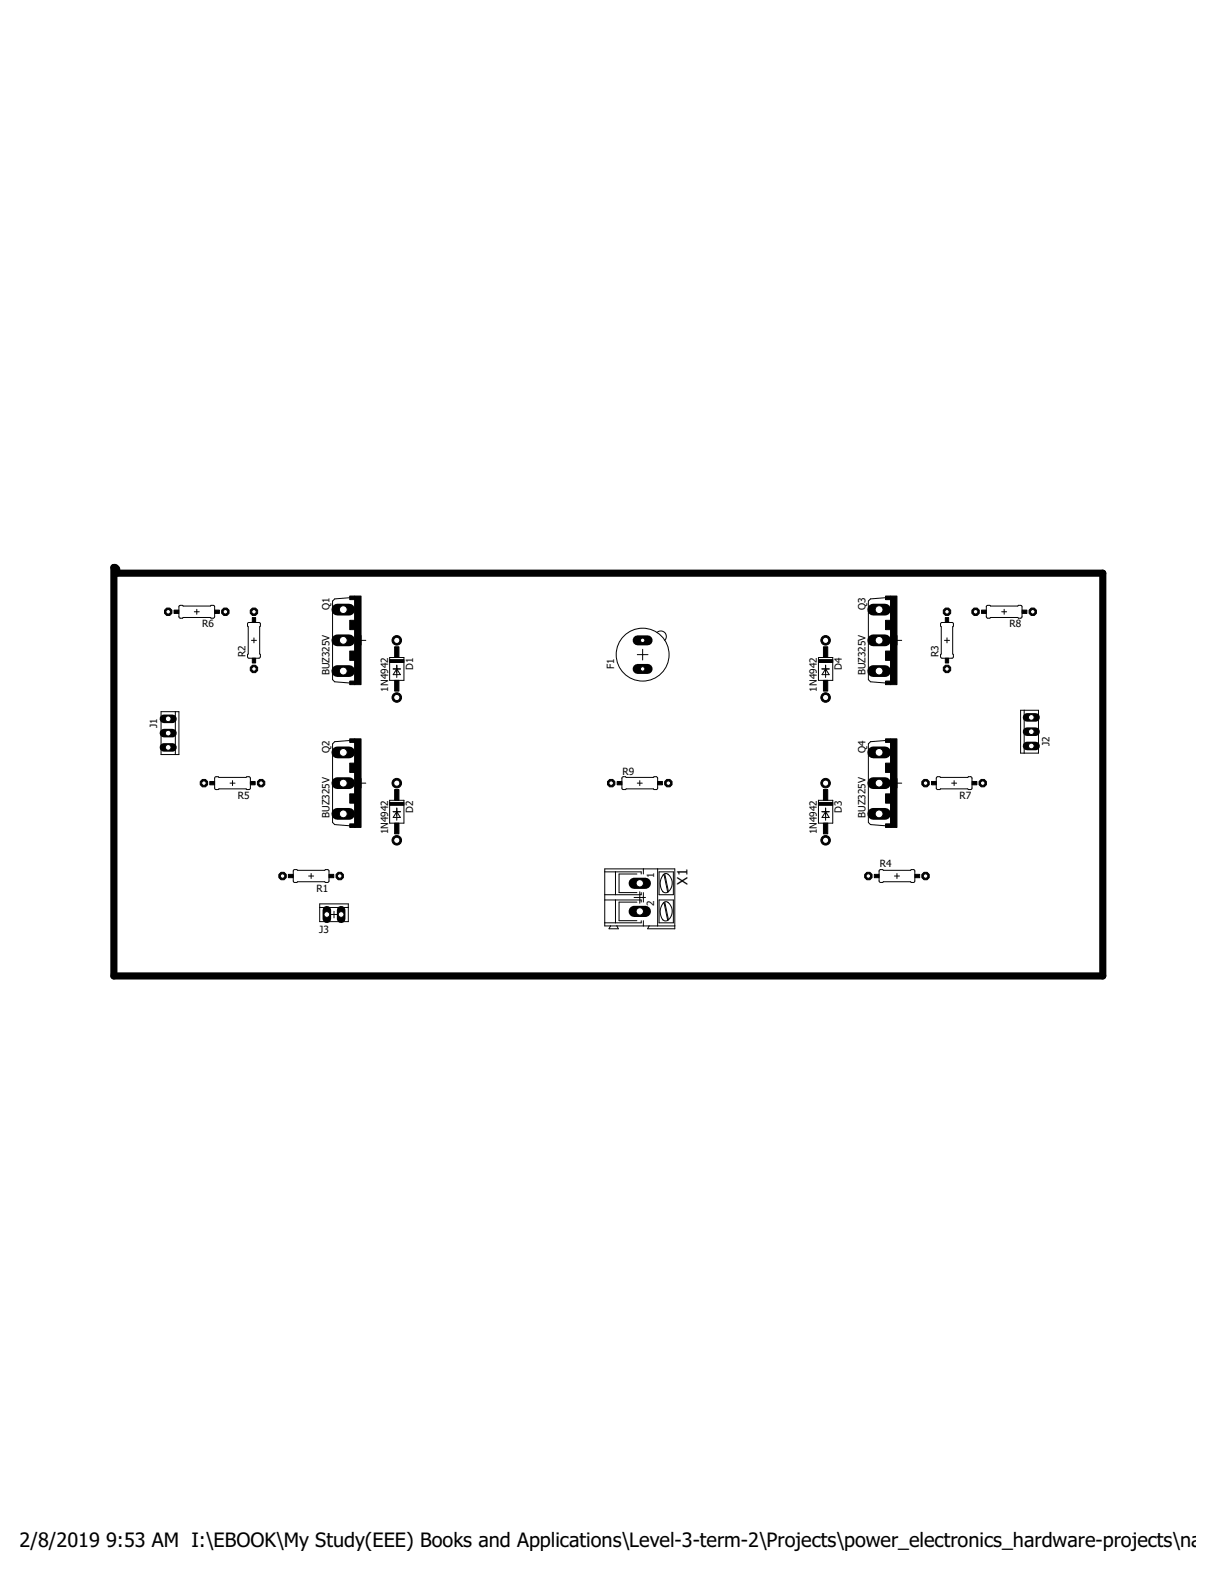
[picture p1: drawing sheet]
<svg xmlns="http://www.w3.org/2000/svg" width="216mm" height="279mm" viewBox="0 0 216 279" stroke-linecap="round" stroke-linejoin="round" font-family="sans-serif">
<g fill="none" stroke="#000" stroke-width=".18">
<path d="M31.9 107.7h5.5l.1-.1h.5l.1 .2v1.9l-.2 .2h-.4l-.1-.2h-4.8l-.2 .2h-.5l-.1-.3zM34.5 108.7h.9M35 108.3v.9M44 110.7l2-.1 .2 .2 .1 .5-.2 .1v4.8l.2 .2v.3l-.2 .3h-1.9l-.2-.2v-.4l.1-.2zM44.7 113.8h.9M45.1 113.4v.9M62.7 106.2l-3.2 .2-.4 .4v14l.4 .4 3.2 .2M63.3 113.8h1.7M64.2 113v1.6M69.2 116.9h2.6v4h-2.6zM69.8 118.9h1.4M70.5 118.2v2.2"/>
<path d="M70.5 118.9l.6 1h-1.2zM113.2 116.4h1.9M114.2 115.4v1.9M116.7 112.4a.99 .99 0 0 1 1.4 0 .99 .99 0 0 1 0 1.4M145.4 116.9h2.6v4h-2.6zM146 118.9h1.4M146.7 118.9l.6 1h-1.2zM146.7 118.2v2.2M157.9 106.2l-3.2 .2-.4 .4v14l.4 .4 3.2 .2M158.6 113.8h1.6M159.4 113v1.6M167.2 110.7l2-.1 .2 .2v.5l-.1 .1v4.8l.1 .2v.3l-.1 .3h-1.9l-.2-.2-.1-.4 .2-.2v-4.8l-.2-.1z"/>
<path d="M167.8 113.8h.9M168.3 113.4v.9M175.3 107.7h5.5l.2-.1h.5l.1 .2v1.9l-.2 .2h-.4l-.2-.2h-4.8l-.1 .2h-.5l-.1-.3zM178 108.7h.9M178.4 108.3v.9M28.6 126.5h3.2v7.6h-3.2zM29.3 130.3h1.2M29.9 129.7v1.2M31.2 126.5v7.6M38.2 138.1l.6-.1 .1 .2h4.8l.2-.2 .4 .1 .2 .2v1.9l-.3 .1h-.3l-.2-.1h-4.8l-.1 .1h-.5l-.2-.2zM40.9 139.2h.9M41.3 138.7v.9"/>
<path d="M62.7 131.6l-3.2 .2-.4 .4v14l.4 .4 3.2 .2M63.3 139.2h1.7M64.2 138.4v1.6M110.6 138.1l.5-.1 .2 .2h4.8l.1-.2 .5 .1 .2 .2-.1 1.9-.2 .1h-.4l-.1-.1h-4.8l-.2 .1h-.4l-.2-.2zM113.2 139.2h.9M113.7 138.7v.9M157.9 131.6l-3.2 .2-.4 .4v14l.4 .4 3.2 .2M158.6 139.2h1.6M159.4 138.4v1.6M166.5 138.1l.5-.1 .1 .2h4.9l.1-.2 .5 .1 .1 .2v1.9l-.2 .1h-.4l-.1-.1h-4.9l-.1 .1h-.5l-.1-.2zM169.1 139.2h.9M169.5 138.7v.9"/>
<path d="M181.4 126.2h3.1v7.7h-3.1zM182 126.2v7.7M182.7 130h1.2M183.3 129.5v1.1M52.2 154.6l5.5 .1 .1-.1h.5l.2 .2-.1 1.9-.2 .1h-.4l-.1-.1h-4.8l-.2 .1h-.4l-.2-.2zM54.8 155.7h.9M55.3 155.3v.8M69.2 142.2h2.6v4.1h-2.6zM69.8 144.3h1.4M70.5 143.6v2.2M70.5 144.3l.6 1h-1.2zM107.5 160h6.4v.3"/>
<path d="M107.5 155h6.4v.3M109.4 155v4M109.4 160v4M112.7 159.5h2M113.2 155.3h-3.2v3.3h3.2M113.7 158.5v2M113.9 158.6v.4h-6.4M114.3 154.4v.9M114.3 158.6v1.7M116.9 154.4v10.2M117.1 160h2.6v4h-2.6zM117.1 155h2.6v4h-2.6z"/>
<path d="M117.9 155.5a2.41 2.41 0 0 0-.1 3M118 155.5l.6 3M118.1 155.4l.7 3M118.7 155.4a1.96 1.96 0 0 1-.4 3.3l-.5-.2M118.7 155.4a.62 .62 0 0 0-.9 .2M145.4 142.2h2.6v4.1h-2.6zM146 144.3h1.4M146.7 144.3l.6 1h-1.2zM146.7 143.6v2.2M156.3 154.6l5.5 .1 .1-.1h.5l.2 .2-.1 1.9-.2 .1h-.4l-.1-.1h-4.8l-.2 .1h-.4l-.2-.2zM158.9 155.7h.9M159.4 155.3v.8"/>
<path d="M56.8 160.7h5.1v3.1h-5.1zM56.8 161.3h5.1M58.8 162.5h1.1M59.4 162v1.1M108.5 164.6l-.3 .5h1.7l-.3-.5M113.2 160.3h-3.2v3.3h3.2M113.9 163.6v.4h-6.4M114.3 163.6v1M115.3 164.6l-.2 .5h4.8v-10.7h-12.4v10.2h12.4M117.9 160.5a2.41 2.41 0 0 0-.1 3M118 160.5l.6 3M118.1 160.4l.7 3"/>
<path d="M118.7 160.4a1.96 1.96 0 0 1-.4 3.3l-.5-.3M118.7 160.4a.58 .58 0 0 0-.9 .2"/>
<circle cx="114.2" cy="116.4" r="4.7"/>
</g>
<g fill="#000" stroke="#000" stroke-width=".18">
<path d="M30.9 108.4h.9v.6h-.9zM38.1 108.4h.9v.6h-.9zM44.8 109.8h.6v.8h-.6zM44.8 117h.6v.8h-.6zM62.1 110.3h.9v1.6h-.9zM62.1 115.7h.9v1.7h-.9zM62.1 105.9h.9v.7h-.9zM63 105.9h1.2v15.8h-1.2zM69.2 117.2h2.6v.6h-2.6zM70.1 115h.8v1.9h-.8zM145.4 117.2h2.6v.6h-2.6zM146.3 115h.8v1.9h-.8z"/>
<path d="M157.4 110.3h.8v1.6h-.8zM157.4 115.7h.8v1.7h-.8zM157.4 105.9h.8v.7h-.8zM158.2 105.9h1.2v15.8h-1.2zM168 109.8h.6v.8h-.6zM168 117h.6v.8h-.6zM174.4 108.4h.9v.6h-.9zM181.6 108.4h.9v.6h-.9zM29.6 132.6h.5v.5h-.5zM29.6 130h.5v.6h-.5zM29.6 127.5h.5v.5h-.5zM37.3 138.9h.8v.6h-.8z"/>
<path d="M44.5 138.9h.8v.6h-.8zM62.1 121.1h.9v.6h-.9zM62.1 135.6h.9v1.7h-.9zM62.1 131.3h.9v.7h-.9zM63 131.3h1.2v15.8h-1.2zM70.1 120.9h.8v1.9h-.8zM109.7 138.9h.8v.6h-.8zM116.9 138.9h.8v.6h-.8zM146.3 120.9h.8v1.9h-.8zM157.4 121.1h.8v.6h-.8zM157.4 135.6h.8v1.7h-.8zM157.4 131.3h.8v.7h-.8z"/>
<path d="M158.2 131.3h1.2v15.8h-1.2zM165.5 138.9h.9v.6h-.9zM172.7 138.9h.9v.6h-.9zM183 127.3h.5v.5h-.5zM183 129.8h.5v.5h-.5zM183 132.3h.5v.5h-.5zM51.2 155.4h.9v.6h-.9zM58.5 155.4h.8v.6h-.8zM62.1 141.1h.9v1.6h-.9zM62.1 146.4h.9v.7h-.9zM69.2 142.6h2.6v.5h-2.6zM70.1 146.3h.8v1.9h-.8z"/>
<path d="M70.1 140.3h.8v1.9h-.8zM145.4 142.6h2.6v.5h-2.6zM146.3 146.3h.8v1.9h-.8zM146.3 140.3h.8v1.9h-.8zM155.4 155.4h.8v.6h-.8zM157.4 141.1h.8v1.6h-.8zM157.4 146.4h.8v.7h-.8zM162.6 155.4h.8v.6h-.8zM57.8 162.3h.5v.5h-.5zM60.4 162.3h.5v.5h-.5z"/>
</g>
<circle cx="70.5" cy="124" r=".85" fill="#000" stroke="#000" stroke-width=".18"/>
<circle cx="70.5" cy="124" r=".55" fill="#fff" stroke="#000" stroke-width=".18"/>
<circle cx="70.5" cy="113.8" r=".85" fill="#000" stroke="#000" stroke-width=".18"/>
<circle cx="70.5" cy="113.8" r=".55" fill="#fff" stroke="#000" stroke-width=".18"/>
<circle cx="70.5" cy="149.4" r=".85" fill="#000" stroke="#000" stroke-width=".18"/>
<circle cx="70.5" cy="149.4" r=".55" fill="#fff" stroke="#000" stroke-width=".18"/>
<circle cx="70.5" cy="139.2" r=".85" fill="#000" stroke="#000" stroke-width=".18"/>
<circle cx="70.5" cy="139.2" r=".55" fill="#fff" stroke="#000" stroke-width=".18"/>
<circle cx="146.7" cy="149.4" r=".85" fill="#000" stroke="#000" stroke-width=".18"/>
<circle cx="146.7" cy="149.4" r=".55" fill="#fff" stroke="#000" stroke-width=".18"/>
<circle cx="146.7" cy="139.2" r=".85" fill="#000" stroke="#000" stroke-width=".18"/>
<circle cx="146.7" cy="139.2" r=".55" fill="#fff" stroke="#000" stroke-width=".18"/>
<circle cx="146.7" cy="124" r=".85" fill="#000" stroke="#000" stroke-width=".18"/>
<circle cx="146.7" cy="124" r=".55" fill="#fff" stroke="#000" stroke-width=".18"/>
<circle cx="146.7" cy="113.8" r=".85" fill="#000" stroke="#000" stroke-width=".18"/>
<circle cx="146.7" cy="113.8" r=".55" fill="#fff" stroke="#000" stroke-width=".18"/>
<path d="M113.3 118.9h1.8" fill="none" stroke="#000" stroke-width="1.8"/>
<circle cx="114.2" cy="118.9" r=".4" fill="#fff" stroke="#000" stroke-width=".18"/>
<path d="M113.3 113.8h1.8" fill="none" stroke="#000" stroke-width="1.8"/>
<circle cx="114.2" cy="113.8" r=".4" fill="#fff" stroke="#000" stroke-width=".18"/>
<path d="M29.1 127.8h1.5" fill="none" stroke="#000" stroke-width="1.5"/>
<circle cx="29.9" cy="127.8" r=".51" fill="#fff" stroke="#000" stroke-width=".18"/>
<path d="M29.1 130.3h1.5" fill="none" stroke="#000" stroke-width="1.5"/>
<circle cx="29.9" cy="130.3" r=".51" fill="#fff" stroke="#000" stroke-width=".18"/>
<path d="M29.1 132.8h1.5" fill="none" stroke="#000" stroke-width="1.5"/>
<circle cx="29.9" cy="132.8" r=".51" fill="#fff" stroke="#000" stroke-width=".18"/>
<path d="M182.5 132.6h1.5" fill="none" stroke="#000" stroke-width="1.5"/>
<circle cx="183.3" cy="132.6" r=".51" fill="#fff" stroke="#000" stroke-width=".18"/>
<path d="M182.5 130h1.5" fill="none" stroke="#000" stroke-width="1.5"/>
<circle cx="183.3" cy="130" r=".51" fill="#fff" stroke="#000" stroke-width=".18"/>
<path d="M182.5 127.5h1.5" fill="none" stroke="#000" stroke-width="1.5"/>
<circle cx="183.3" cy="127.5" r=".51" fill="#fff" stroke="#000" stroke-width=".18"/>
<path d="M58.1 161.8v1.5" fill="none" stroke="#000" stroke-width="1.5"/>
<circle cx="58.1" cy="162.5" r=".51" fill="#fff" stroke="#000" stroke-width=".18"/>
<path d="M60.6 161.8v1.5" fill="none" stroke="#000" stroke-width="1.5"/>
<circle cx="60.6" cy="162.5" r=".51" fill="#fff" stroke="#000" stroke-width=".18"/>
<path d="M59.9 108.4h2.1" fill="none" stroke="#000" stroke-width="2.1"/>
<circle cx="61" cy="108.4" r=".7" fill="#fff" stroke="#000" stroke-width=".18"/>
<path d="M59.9 113.8h2.1" fill="none" stroke="#000" stroke-width="2.1"/>
<circle cx="61" cy="113.8" r=".7" fill="#fff" stroke="#000" stroke-width=".18"/>
<path d="M59.9 119.3h2.1" fill="none" stroke="#000" stroke-width="2.1"/>
<circle cx="61" cy="119.3" r=".7" fill="#fff" stroke="#000" stroke-width=".18"/>
<path d="M59.9 133.7h2.1" fill="none" stroke="#000" stroke-width="2.1"/>
<circle cx="61" cy="133.7" r=".7" fill="#fff" stroke="#000" stroke-width=".18"/>
<path d="M59.9 139.2h2.1" fill="none" stroke="#000" stroke-width="2.1"/>
<circle cx="61" cy="139.2" r=".7" fill="#fff" stroke="#000" stroke-width=".18"/>
<path d="M59.9 144.7h2.1" fill="none" stroke="#000" stroke-width="2.1"/>
<circle cx="61" cy="144.7" r=".7" fill="#fff" stroke="#000" stroke-width=".18"/>
<path d="M155.2 108.4h2.1" fill="none" stroke="#000" stroke-width="2.1"/>
<circle cx="156.2" cy="108.4" r=".7" fill="#fff" stroke="#000" stroke-width=".18"/>
<path d="M155.2 113.8h2.1" fill="none" stroke="#000" stroke-width="2.1"/>
<circle cx="156.2" cy="113.8" r=".7" fill="#fff" stroke="#000" stroke-width=".18"/>
<path d="M155.2 119.3h2.1" fill="none" stroke="#000" stroke-width="2.1"/>
<circle cx="156.2" cy="119.3" r=".7" fill="#fff" stroke="#000" stroke-width=".18"/>
<path d="M155.2 133.7h2.1" fill="none" stroke="#000" stroke-width="2.1"/>
<circle cx="156.2" cy="133.7" r=".7" fill="#fff" stroke="#000" stroke-width=".18"/>
<path d="M155.2 139.2h2.1" fill="none" stroke="#000" stroke-width="2.1"/>
<circle cx="156.2" cy="139.2" r=".7" fill="#fff" stroke="#000" stroke-width=".18"/>
<path d="M155.2 144.7h2.1" fill="none" stroke="#000" stroke-width="2.1"/>
<circle cx="156.2" cy="144.7" r=".7" fill="#fff" stroke="#000" stroke-width=".18"/>
<circle cx="60.4" cy="155.7" r=".71" fill="#000" stroke="#000" stroke-width=".18"/>
<circle cx="60.4" cy="155.7" r=".4" fill="#fff" stroke="#000" stroke-width=".18"/>
<circle cx="50.2" cy="155.7" r=".71" fill="#000" stroke="#000" stroke-width=".18"/>
<circle cx="50.2" cy="155.7" r=".4" fill="#fff" stroke="#000" stroke-width=".18"/>
<circle cx="45.1" cy="118.9" r=".71" fill="#000" stroke="#000" stroke-width=".18"/>
<circle cx="45.1" cy="118.9" r=".4" fill="#fff" stroke="#000" stroke-width=".18"/>
<circle cx="45.1" cy="108.7" r=".71" fill="#000" stroke="#000" stroke-width=".18"/>
<circle cx="45.1" cy="108.7" r=".4" fill="#fff" stroke="#000" stroke-width=".18"/>
<circle cx="168.3" cy="118.9" r=".71" fill="#000" stroke="#000" stroke-width=".18"/>
<circle cx="168.3" cy="118.9" r=".4" fill="#fff" stroke="#000" stroke-width=".18"/>
<circle cx="168.3" cy="108.7" r=".71" fill="#000" stroke="#000" stroke-width=".18"/>
<circle cx="168.3" cy="108.7" r=".4" fill="#fff" stroke="#000" stroke-width=".18"/>
<circle cx="154.3" cy="155.7" r=".71" fill="#000" stroke="#000" stroke-width=".18"/>
<circle cx="154.3" cy="155.7" r=".4" fill="#fff" stroke="#000" stroke-width=".18"/>
<circle cx="164.5" cy="155.7" r=".71" fill="#000" stroke="#000" stroke-width=".18"/>
<circle cx="164.5" cy="155.7" r=".4" fill="#fff" stroke="#000" stroke-width=".18"/>
<circle cx="46.4" cy="139.2" r=".71" fill="#000" stroke="#000" stroke-width=".18"/>
<circle cx="46.4" cy="139.2" r=".4" fill="#fff" stroke="#000" stroke-width=".18"/>
<circle cx="36.2" cy="139.2" r=".71" fill="#000" stroke="#000" stroke-width=".18"/>
<circle cx="36.2" cy="139.2" r=".4" fill="#fff" stroke="#000" stroke-width=".18"/>
<circle cx="40" cy="108.7" r=".71" fill="#000" stroke="#000" stroke-width=".18"/>
<circle cx="40" cy="108.7" r=".4" fill="#fff" stroke="#000" stroke-width=".18"/>
<circle cx="29.9" cy="108.7" r=".71" fill="#000" stroke="#000" stroke-width=".18"/>
<circle cx="29.9" cy="108.7" r=".4" fill="#fff" stroke="#000" stroke-width=".18"/>
<circle cx="174.6" cy="139.2" r=".71" fill="#000" stroke="#000" stroke-width=".18"/>
<circle cx="174.6" cy="139.2" r=".4" fill="#fff" stroke="#000" stroke-width=".18"/>
<circle cx="164.5" cy="139.2" r=".71" fill="#000" stroke="#000" stroke-width=".18"/>
<circle cx="164.5" cy="139.2" r=".4" fill="#fff" stroke="#000" stroke-width=".18"/>
<circle cx="183.5" cy="108.7" r=".71" fill="#000" stroke="#000" stroke-width=".18"/>
<circle cx="183.5" cy="108.7" r=".4" fill="#fff" stroke="#000" stroke-width=".18"/>
<circle cx="173.4" cy="108.7" r=".71" fill="#000" stroke="#000" stroke-width=".18"/>
<circle cx="173.4" cy="108.7" r=".4" fill="#fff" stroke="#000" stroke-width=".18"/>
<circle cx="108.6" cy="139.2" r=".71" fill="#000" stroke="#000" stroke-width=".18"/>
<circle cx="108.6" cy="139.2" r=".4" fill="#fff" stroke="#000" stroke-width=".18"/>
<circle cx="118.8" cy="139.2" r=".71" fill="#000" stroke="#000" stroke-width=".18"/>
<circle cx="118.8" cy="139.2" r=".4" fill="#fff" stroke="#000" stroke-width=".18"/>
<path d="M112.7 157h2" fill="none" stroke="#000" stroke-width="2"/>
<circle cx="113.7" cy="157" r=".66" fill="#fff" stroke="#000" stroke-width=".18"/>
<path d="M112.7 162h2" fill="none" stroke="#000" stroke-width="2"/>
<circle cx="113.7" cy="162" r=".66" fill="#fff" stroke="#000" stroke-width=".18"/>
<path d="M20.5 100.9h-.3v72.6h175.8v-71.6h-175.3v-.8" fill="none" stroke="#000" stroke-width="1.3"/>
<g font-size="3.5">
<text x="3.5" y="274.9">2/8/2019</text>
<text x="18.9" y="274.9">9:53 AM I:\EBOOK\My Study(EEE) Books and Applications\Level-3-term-2\Projects\power_electronics_hardware-projects\nabid</text>
</g>
<text font-size="2.5" x="122.2" y="157.2" transform="rotate(-90 122.2 157.2)">X1</text>
<g font-size="1.8">
<text x="35.9" y="111.5">R6</text>
<text x="58.6" y="108.4" transform="rotate(-90 58.6 108.4)">Q1</text>
<text x="153.8" y="108.4" transform="rotate(-90 153.8 108.4)">Q3</text>
<text x="179.4" y="111.5">R8</text>
<text x="43.6" y="116.9" transform="rotate(-90 43.6 116.9)">R2</text>
<text x="58.6" y="120" transform="rotate(-90 58.6 120)">BUZ325V</text>
<text x="73.4" y="119" transform="rotate(-90 73.4 119)">D1</text>
<text x="109.1" y="118.9" transform="rotate(-90 109.1 118.9)">F1</text>
<text x="149.6" y="119" transform="rotate(-90 149.6 119)">D4</text>
<text x="153.8" y="120" transform="rotate(-90 153.8 120)">BUZ325V</text>
<text x="166.8" y="116.9" transform="rotate(-90 166.8 116.9)">R3</text>
<text x="69" y="122.9" transform="rotate(-90 69 122.9)">1N4942</text>
<text x="145.2" y="122.9" transform="rotate(-90 145.2 122.9)">1N4942</text>
<text x="27.9" y="129.4" transform="rotate(-90 27.9 129.4)">J1</text>
<text x="58.6" y="133.8" transform="rotate(-90 58.6 133.8)">Q2</text>
<text x="110.6" y="137.7">R9</text>
<text x="153.8" y="133.8" transform="rotate(-90 153.8 133.8)">Q4</text>
<text x="186.5" y="132.7" transform="rotate(-90 186.5 132.7)">J2</text>
<text x="42.3" y="142">R5</text>
<text x="170.5" y="142">R7</text>
<text x="58.6" y="145.4" transform="rotate(-90 58.6 145.4)">BUZ325V</text>
<text x="69" y="148.3" transform="rotate(-90 69 148.3)">1N4942</text>
<text x="73.4" y="144.4" transform="rotate(-90 73.4 144.4)">D2</text>
<text x="145.2" y="148.3" transform="rotate(-90 145.2 148.3)">1N4942</text>
<text x="149.6" y="144.4" transform="rotate(-90 149.6 144.4)">D3</text>
<text x="153.8" y="145.4" transform="rotate(-90 153.8 145.4)">BUZ325V</text>
<text x="116.2" y="156" transform="rotate(-90 116.2 156)">1</text>
<text x="156.3" y="154.2">R4</text>
<text x="56.3" y="158.5">R1</text>
<text x="116.2" y="161.1" transform="rotate(-90 116.2 161.1)">2</text>
<text x="56.7" y="165.8">J3</text>
</g>
</svg>
